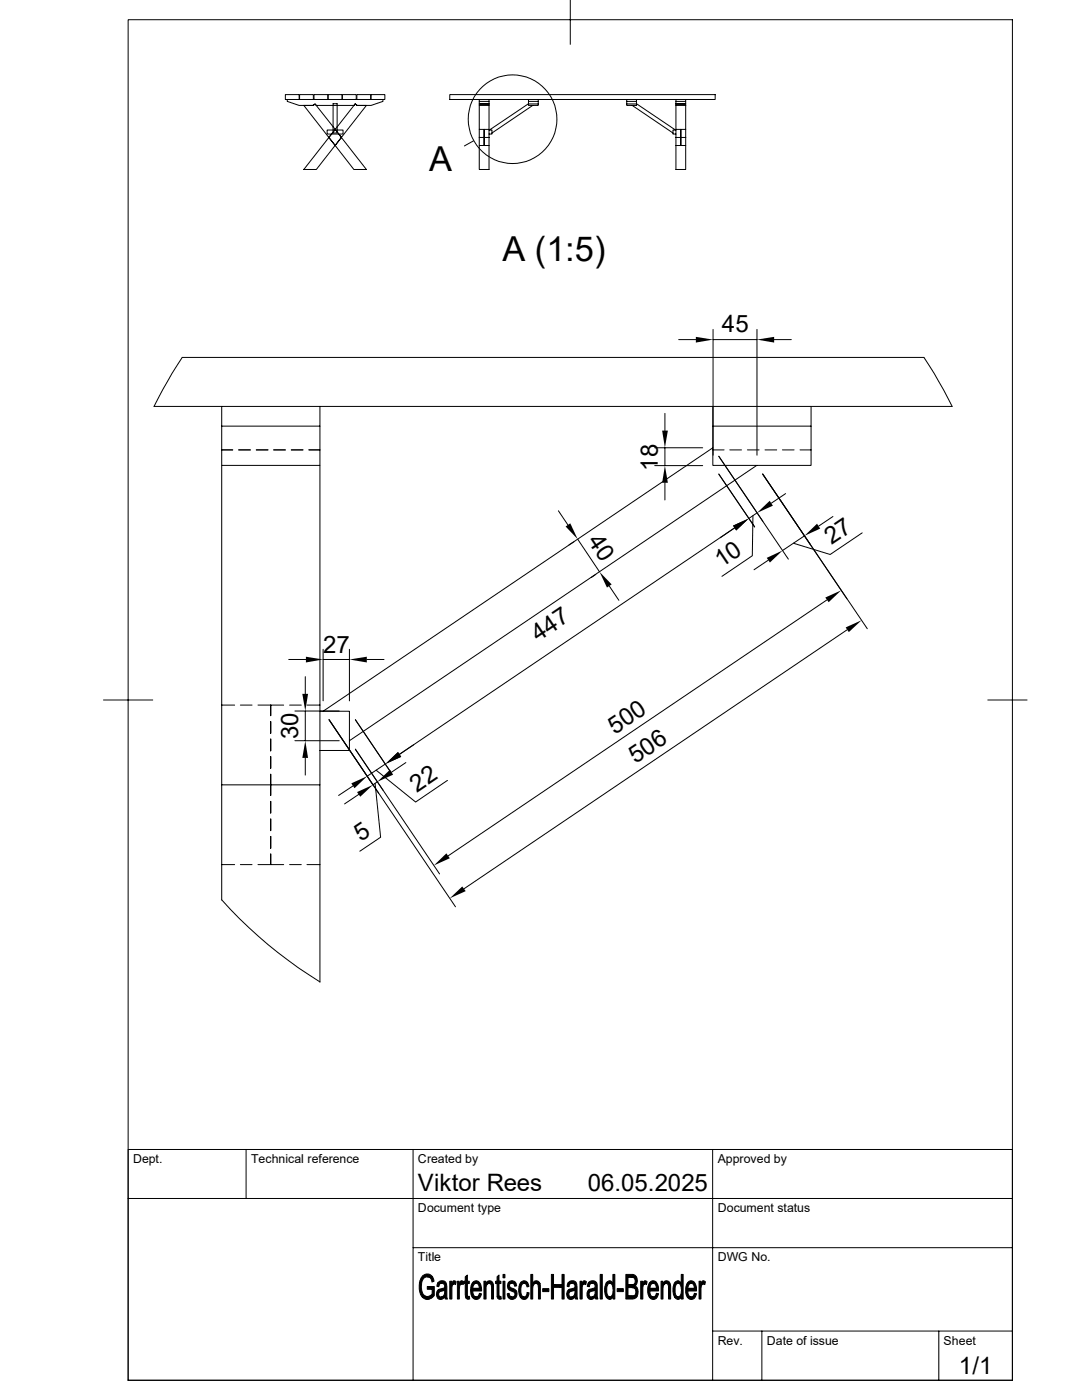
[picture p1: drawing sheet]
<svg xmlns="http://www.w3.org/2000/svg" width="216mm" height="279mm" viewBox="0 0 216 279" stroke-linecap="round" stroke-linejoin="round" font-family="sans-serif">
<g fill="none" stroke="#000" stroke-width=".2">
<path d="M25.6 3.9h176.4v271.6h-176.4zM56.9 18.9h2.8v1h-2.8zM57.3 19.9v.3l2.4 .8h2.8l.4-.3 .2 .3h7.5l.3-.3 .3 .3h2.8l2.4-.8v-.3M59.7 19.9h.1M59.8 18.9h2.7v1h-2.7zM62.5 19.9h.2M62.7 18.9h2.7v1h-2.7zM65.4 19.9h.1M65.5 18.9h2.7v1h-2.7zM68.2 19.9h.1M68.3 18.9h2.8v1h-2.8zM71.1 19.9h.1"/>
<path d="M71.2 18.9h2.8v1h-2.8zM74 19.9h.1M74 18.9h2.8v1h-2.8zM89.7 18.9h53v1h-53zM95.6 19.9v.3h2v-.3M105.5 19.9v.3h1.9v-.3M113.8 0v8.8M125.1 19.9v.3h1.9v.8h-1.9v-.8M127 19.9v.3M134.9 19.9v.3h1.9v.8M136.8 19.9v.3M65.3 26h3.2v.8h-3.2z"/>
<path d="M65.6 27.4l1.3 1.6M66.5 20.7h.8v5.8h-.8zM66.9 25.8l-4-5.1-.4 .3h-1.9l5 6.4M66.9 25.8l1.2 1.6M66.9 25.8l-1.3 1.6M68.1 27.4l5 6.4h-2.5l-3.7-4.8M68.1 27.4l-1.2 1.6M70.9 20.7l.3 .3h1.9l-10 12.8h-2.5zM94.5 28.1l-1.8 1M95.6 20.2v.8h2v-.8M95.6 25.8h1v3.2h-1M95.6 20.7h2"/>
<path d="M95.6 27.4h2M95.6 21v6.4M97.6 25.8h-1v3.2h1M97.6 21v12.8h-2v-6.4M97.6 26h.6v.8h-.6M105.5 20.2v.8h1.9v-.8M105.5 20.7h1.9M105.5 20.7l-7.8 5.3M106.3 21l-8.1 5.5M125.1 20.7h1.9M126.2 21l8.1 5.5M127 20.7l7.8 5.3"/>
<path d="M134.9 20.2v.8h1.9M134.9 25.8h.9v3.2v-3.2h1M134.9 21v12.8h1.9v-6.4M134.9 26h-.6v.8h.6M134.9 20.7h1.9M134.9 29h1.9M134.9 27.4h1.9M136.8 21v6.4M36.4 71.3h148l2 3.2 3.6 6.6h-159.3l3.6-6.6zM135.4 67.8h3.5M142.3 65.7v25.1M142.3 67.8h8.7"/>
<path d="M151 65.7v25.1M154.5 67.8h3.4M44.2 92.9v63.7h19.6v39.4M44.2 81.1v3.9h19.6v-3.9M44.2 85v7.9h19.6v-7.9M46.4 89.8h-2.2M50 89.8h-2.4M53.5 89.8h-2.4M56.9 89.8h-2.3M60.5 89.8h-2.4M63.8 92.9v63.7M63.8 89.8h-2.2"/>
<path d="M130.6 89.4h9.6M130.6 92.9h9.6M132.7 82.5v3.4M132.7 89.4v3.5M132.7 96.4v3.4M142.2 81.1v3.9h19.6v-3.9M142.2 85v7.9h19.6v-7.9M142.2 89.8h2.3M142.2 89.4l-77.7 52.5M143.4 94.6l7.2 10.6M145.6 89.8h2.4M149.1 89.8h2.4"/>
<path d="M151 92.9l-81.3 54.9M152.2 94.6l20.9 30.9M152.7 89.8h2.3M156.1 89.8h2.4M156.8 98.5l-2.9 1.9M159.6 89.8h2.2M111.4 101.9l1.9 2.9M114.5 108.1l-1 .7M115.3 107.6l4.3 6.5M118.9 114.6l-1 .7M121.6 117l1.9 2.8M143.7 107.3l2.9-1.9-66.9 45.1 2.8-1.9"/>
<path d="M149.4 103.5l1.6-1.1zM150.2 102.9l-.1 8-6 4.1M152.2 104.1l-8.8-13 13.9 20.5M153.3 111.8l-2.8 1.9M156.2 109.9l4.3-3zM165 119.7l-75.6 51.1M166.2 103.1l-2.8 1.9M172 106.3l-6.3 4.4-7.4-2.3M20.7 139.7h9.8M57.6 131.6h3.4M60.9 135v3.5M64.5 129.6v10.3"/>
<path d="M64.5 131.6h5.2M69.7 129.6v10.3M73.2 131.6h3.4M169 125.7l-76.4 51.7M197.1 139.7h7.8M44.2 156.6v23M44.2 140.7h2.6M48 140.7h2.3M51.5 140.7h2.5v2.1v-2.1h2.6M54 154.5v4.3zM54 144v2.3M54 147.5v2.4"/>
<path d="M54 151v2.3M54 159.9v2.4M57.8 140.7h2.3M58.8 147.8h8.9M58.8 141.9h8.9M60.9 141.9v5.9M60.9 151.3v3.4M61.3 140.7h2.5M63.8 141.9h5.9v7.9h-5.9M65.7 143.6l25.2 37.4M70.4 156.8l-2.8 2M70.9 143.6l7.1 10.6"/>
<path d="M70.9 149.5l16.8 24.9M71.6 158.5l-2.9 1.9M73.3 154.9l3.6-2.4zM74.4 156.6l.9-.6zM74.8 156.3l1.1 10.8-4.1 2.8M75.1 153.7l7.8 6.4 6.4-4.4M81 152.2l-2.9 1.9M44.2 179.6a88.2 88.2 0 0 0 19.6 16.4M44.2 172.6h2.6M48 172.6h2.3M51.5 172.6h2.5v-2.2v2.2h2.6M54 163.4v2.4"/>
<path d="M54 166.9v2.4M57.8 172.6h2.3M61.3 172.6h2.5M25.6 239.2h176.4M49.1 229.4v9.8M82.4 229.4v46.1M142.2 229.4v46.1M202 229.4h-176.4v46.1M82.4 249h119.6M142.2 265.6h59.8M152 265.6v9.9M187.3 265.6v9.9"/>
<circle cx="102.3" cy="23.8" r="8.8"/>
</g>
<g fill="#000" stroke="#000" stroke-width=".2">
<path d="M84.3 254.7a1.27 1.27 0 0 1 2 .1h-1a1.66 1.66 0 0 0-1.2 2 1.62 1.62 0 0 0 1.2 1.9h-1.1a3.8 3.8 0 0 1 .1-4z" fill-rule="evenodd"/>
<path d="M85.3 254.8l1.1 .1 .2 .8-.4 .2a.94 .94 0 0 0-.9-1.1z" fill-rule="evenodd"/>
<path d="M85.3 256.8h1.4v1.8l-.3 .3a1.4 1.4 0 0 1-2.2-.1l1.3-.1 .7-.5v-.9h-.9z" fill-rule="evenodd"/>
<path d="M87.3 256.1h.9a.59 .59 0 0 0-.7 .7l-.3-.1z" fill-rule="evenodd"/>
<path d="M87.3 257.5h1.4a1.28 1.28 0 0 0-1.2 .8 .51 .51 0 0 0 .5 .6h.7a.88 .88 0 0 1-1.1 .3 .88 .88 0 0 1-.5-1.1z" fill-rule="evenodd"/>
<path d="M87.5 255.9a.98 .98 0 0 1 1.1-.2 .98 .98 0 0 1 .6 1.1v2l.1 .4h-.4l-.1-.4h-.5l.4-.5v-.8l-1.2-.1 .6-.2a.54 .54 0 0 0 .7-.5 .54 .54 0 0 0-.5-.6h-1z" fill-rule="evenodd"/>
<path d="M88 258.9l.8-.1-.1 .1z" fill-rule="evenodd"/>
<path d="M89.7 255.7h.4v.5h.5l-.3 .3-.1 .4v2.3h-.5z" fill-rule="evenodd"/>
<path d="M90.4 255.7h.6l-.1 .7-.8-.2z" fill-rule="evenodd"/>
<path d="M91.3 255.7h.3v.5h.5l-.2 .2-.2 .4v2.4h-.4z" fill-rule="evenodd"/>
<path d="M91.9 255.7l.3-.1 .3 .2-.1 .6-.8-.2z" fill-rule="evenodd"/>
<path d="M92.8 254.8l.5-.3v1.2h.3v.5h-.3v2.4l.2 .1h-.6l-.1-2.5h-.2v-.5h.2z" fill-rule="evenodd"/>
<path d="M92.9 258.7h.7l.1 .5h-.6z" fill-rule="evenodd"/>
<path d="M94.2 256.1h.8l-.3 .1-.2 .3-.1 .6h1.7v.2v.3h-1.8l.2 .9 .5 .3h-.8a3 3 0 0 1 0-2.7z" fill-rule="evenodd"/>
<path d="M94.4 255.9a.99 .99 0 0 1 1.1-.1 .99 .99 0 0 1 .5 1l.1 .3h-1.7h1.3l-.3-.8-.2-.2h-1z" fill-rule="evenodd"/>
<path d="M94.2 258.8h.9l.3-.1 .3-.6 .4 .1a.98 .98 0 0 1-.7 1.1 .98 .98 0 0 1-1.2-.5z" fill-rule="evenodd"/>
<path d="M96.6 255.7h.3v.5h.4l-.3 .7v2.3h-.4z" fill-rule="evenodd"/>
<path d="M97 256.1h.6l-.7 .1z" fill-rule="evenodd"/>
<path d="M97.2 255.8a.85 .85 0 0 1 1 0 .85 .85 0 0 1 .3 1v2.4h-.4v-2.3a.63 .63 0 0 0-.5-.8h-.6z" fill-rule="evenodd"/>
<path d="M99.2 254.8l.4-.3v1.2h.3v.5h-.3v2.4l.2 .1h-.6v-2.5h-.3v-.5h.3z" fill-rule="evenodd"/>
<path d="M99.2 258.7h.7l.1 .5h-.6z" fill-rule="evenodd"/>
<path d="M100.4 255.7h.4v3.5h-.4z" fill-rule="evenodd"/>
<path d="M100.4 254.3h.4v.7h-.4z" fill-rule="evenodd"/>
<path d="M101.4 256.1h.8a.49 .49 0 0 0-.6 .5 .49 .49 0 0 0 .6 .5 1.08 1.08 0 0 1 1 1.4 1.08 1.08 0 0 1-1.7 .5l-.1-.1 .8-.1a.57 .57 0 0 0 .5-.6 .57 .57 0 0 0-.6-.5 1.05 1.05 0 0 1-.7-1.6z" fill-rule="evenodd"/>
<path d="M101.2 258.2l.4-.1 .2 .6 .4 .1-.8 .1z" fill-rule="evenodd"/>
<path d="M101.6 255.8a.96 .96 0 0 1 1.5 .8l-.4 .1a.52 .52 0 0 0-.5-.6h-.8z" fill-rule="evenodd"/>
<path d="M104 255.9a.83 .83 0 0 1 1.3 .2h-.8a1.79 1.79 0 0 0-.5 2.2l.2 .4 .4 .1-.8-.1a3.1 3.1 0 0 1 .2-2.8z" fill-rule="evenodd"/>
<path d="M103.8 258.8h.9l.3-.2 .2-.7 .4 .1a1.07 1.07 0 0 1-1.4 1.2z" fill-rule="evenodd"/>
<path d="M104.6 256.1h.7l.2 .7h-.3l-.2-.5z" fill-rule="evenodd"/>
<path d="M105.9 254.3h.4v1.8h1.4h-.8l-.4 .2-.2 .7v2.2h-.4z" fill-rule="evenodd"/>
<path d="M106.6 255.7h.7l.4 .4h-1.4z" fill-rule="evenodd"/>
<path d="M106.9 256.1h.8l.1 3.1h-.4v-2.7l-.2-.3z" fill-rule="evenodd"/>
<path d="M108.3 257.2h1.2v.6h-1.2z" fill-rule="evenodd"/>
<path d="M110 254.3h.4v2.1l1.7 .5h-1.7v2.3h-.4z" fill-rule="evenodd"/>
<path d="M112.1 254.3h.5v4.9h-.5v-2.3l-1.7-.5h1.7z" fill-rule="evenodd"/>
<path d="M113.3 256.1h.9a.59 .59 0 0 0-.7 .7l-.3-.1z" fill-rule="evenodd"/>
<path d="M113.3 257.5h1.4a1.28 1.28 0 0 0-1.2 .8 .51 .51 0 0 0 .5 .6h.7a.9 .9 0 0 1-1.2 .3 .9 .9 0 0 1-.4-1.1z" fill-rule="evenodd"/>
<path d="M113.5 255.9a.98 .98 0 0 1 1.1-.2 .98 .98 0 0 1 .5 1.1v2l.2 .4h-.4l-.1-.4h-.5l.4-.5v-.8l-1.2-.1 .6-.2a.54 .54 0 0 0 .7-.5 .54 .54 0 0 0-.5-.6h-1z" fill-rule="evenodd"/>
<path d="M114 258.9l.8-.1-.1 .1z" fill-rule="evenodd"/>
<path d="M115.7 255.7h.4v.5h.5l-.3 .3-.1 .4v2.3h-.5z" fill-rule="evenodd"/>
<path d="M116.4 255.7h.6l-.1 .7-.8-.2z" fill-rule="evenodd"/>
<path d="M117.4 256.1h.7a.53 .53 0 0 0-.5 .7l-.4-.1z" fill-rule="evenodd"/>
<path d="M117.4 257.5h1.3a1.17 1.17 0 0 0-1.1 .8l.2 .5 .9 .1a.9 .9 0 0 1-1.2 .3 .9 .9 0 0 1-.4-1.2z" fill-rule="evenodd"/>
<path d="M117.5 255.9a1.01 1.01 0 0 1 1.3-.2 1.01 1.01 0 0 1 .4 1.3l.1 2.2h-.4l-.1-.4h-.5l.4-.5v-.8l-1.2-.1 .7-.2a.53 .53 0 0 0 .6-.5 .53 .53 0 0 0-.6-.6h-.8z" fill-rule="evenodd"/>
<path d="M118 258.9l.8-.1-.1 .1z" fill-rule="evenodd"/>
<path d="M119.8 254.3h.4v4.9h-.4z" fill-rule="evenodd"/>
<path d="M121.1 255.9a.71 .71 0 0 1 1.2 .2h-.6a1.34 1.34 0 0 0-.6 1.7l.1 .5a.57 .57 0 0 0 .5 .5l-.8-.1a3.3 3.3 0 0 1 .2-2.8z" fill-rule="evenodd"/>
<path d="M120.9 258.8h1.4a.73 .73 0 0 1-.6 .5 .73 .73 0 0 1-.8-.5z" fill-rule="evenodd"/>
<path d="M122.3 254.3h.4v4.9h-.4v-.4h-.4a1.99 1.99 0 0 0-.1-2.7h-.1h.6z" fill-rule="evenodd"/>
<path d="M123.1 257.2h1.3v.6h-1.3z" fill-rule="evenodd"/>
<path d="M124.9 254.3l1.6 .1 .5 .5h-1.7v1.5l1.6 .1-.2 .1 .4 .4h-1.8v1.7h1.8l-.4 .5h-1.8z" fill-rule="evenodd"/>
<path d="M125.9 254.9h1.1l.2 .5-.1 .6-.2 .5-1.6-.1h.7a.74 .74 0 0 0 .7-.8 .74 .74 0 0 0-.8-.7z" fill-rule="evenodd"/>
<path d="M126.1 257h1l.2 .8-.2 .9h-1.8h.8a.85 .85 0 0 0 .8-.9 .85 .85 0 0 0-.8-.8z" fill-rule="evenodd"/>
<path d="M127.8 255.7h.4v.5h.5l-.3 .3-.1 .4v2.3h-.5z" fill-rule="evenodd"/>
<path d="M128.4 255.8l.1-.1a.39 .39 0 0 1 .6 .1l-.1 .6-.8-.2z" fill-rule="evenodd"/>
<path d="M129.5 256.1h.8l-.4 .3-.2 .7h1.7v.5h-1.7l.1 .9 .5 .3h-.8a3.2 3.2 0 0 1 0-2.7z" fill-rule="evenodd"/>
<path d="M129.8 255.9a.95 .95 0 0 1 1-.2 .95 .95 0 0 1 .5 .9l.1 .5h-1.7h1.3l-.3-.8-.2-.2h-1z" fill-rule="evenodd"/>
<path d="M129.5 258.8h1l.3-.2 .2-.5 .4 .1a1.01 1.01 0 0 1-.6 1 1.01 1.01 0 0 1-1.1-.2z" fill-rule="evenodd"/>
<path d="M131.9 255.7h.3v.5h.5l-.3 .3-.1 .5v2.2h-.4z" fill-rule="evenodd"/>
<path d="M132.3 256.1h.6l-.7 .1z" fill-rule="evenodd"/>
<path d="M132.6 255.7a.9 .9 0 0 1 1 .2 .9 .9 0 0 1 .2 .9v2.4h-.4v-2.5l-.2-.5-.9-.1z" fill-rule="evenodd"/>
<path d="M134.7 255.9a.7 .7 0 0 1 .7-.3 .7 .7 0 0 1 .5 .5h-.6a1.34 1.34 0 0 0-.6 1.7l.1 .5a.57 .57 0 0 0 .5 .5l-.8-.1a3.3 3.3 0 0 1 .2-2.8z" fill-rule="evenodd"/>
<path d="M134.6 258.8h1.3a.7 .7 0 0 1-.6 .5 .7 .7 0 0 1-.7-.5z" fill-rule="evenodd"/>
<path d="M135.9 254.3h.4v4.9h-.4v-.4h-.4a1.99 1.99 0 0 0-.1-2.7h-.1h.6z" fill-rule="evenodd"/>
<path d="M137.1 256.1h.8l-.4 .3-.3 .7h1.8v.5h-1.8l.2 .9 .5 .3h-.8a3.2 3.2 0 0 1 0-2.7z" fill-rule="evenodd"/>
<path d="M137.3 255.9a.95 .95 0 0 1 1.1-.2 .95 .95 0 0 1 .5 .9l.1 .5h-1.8h1.4l-.3-.8-.3-.2h-.9z" fill-rule="evenodd"/>
<path d="M137.1 258.8h.9l.4-.2 .2-.5 .4 .1a1.01 1.01 0 0 1-.6 1 1.01 1.01 0 0 1-1.1-.2z" fill-rule="evenodd"/>
<path d="M139.5 255.7h.3v.5h.5l-.3 .3-.1 .5v2.2h-.4z" fill-rule="evenodd"/>
<path d="M140 255.8l.1-.1a.43 .43 0 0 1 .7 .1l-.2 .6-.8-.2z" fill-rule="evenodd"/>
</g>
<g fill="#000">
<path d="M138.9 67.2l3.4 .6-3.4 .6zM151 67.8l3.5-.6v1.2zM132.1 85.9h1.2l-.6 3.5zM132.7 92.9l.6 3.5h-1.2zM151 102.4l2.6-2.5 .6 1zM112.9 105.1l.9-.7 1.5 3.2zM119.6 114.1l2.4 2.5-.9 .7zM146.3 104.9l3.1-1.4-2.5 2.4zM153 111.3l3.2-1.4-2.6 2.4zM160.5 106.9l2.5-2.4 .7 1zM164.7 119.3l3.2-1.5-2.5 2.4zM60.3 138.5h1.2l-.6 3.4z"/>
<path d="M61 131.1l3.5 .5-3.5 .6zM69.7 131.6l3.5-.5v1.1zM168.7 125.2l3.2-1.4-2.5 2.4zM60.9 147.8l.6 3.5h-1.2zM70.1 156.3l3.2-1.4-2.6 2.4zM71.2 158.1l3.2-1.5-2.5 2.4zM75.3 156l2.5-2.4 .6 1zM76.9 152.5l2.5-2.4 .7 .9zM86.6 172.7l2.5-2.4 .6 1zM89.7 179.3l2.5-2.4 .7 .9z"/>
</g>
<g font-size="6.9">
<text x="85.6" y="34.2">A</text>
<text x="100.2" y="52">A (1:5)</text>
</g>
<g font-size="4.8">
<text x="144.1" y="66.3">45</text>
<text x="131.3" y="93.9" transform="rotate(-90 131.3 93.9)">18</text>
<text x="117.2" y="107.9" transform="rotate(56 117.2 107.9)">40</text>
<text x="143.9" y="113.4" transform="rotate(-34 143.9 113.4)">10</text>
<text x="165.9" y="108.8" transform="rotate(-34 165.9 108.8)">27</text>
<text x="64.5" y="130.3">27</text>
<text x="107.4" y="128.2" transform="rotate(-34 107.4 128.2)">447</text>
<text x="59.5" y="147.5" transform="rotate(-90 59.5 147.5)">30</text>
<text x="122.7" y="146.6" transform="rotate(-34 122.7 146.6)">500</text>
<text x="126.8" y="152.5" transform="rotate(-34 126.8 152.5)">506</text>
<text x="83.2" y="158.2" transform="rotate(-34 83.2 158.2)">22</text>
<text x="72" y="168.1" transform="rotate(-34 72 168.1)">5</text>
<text x="83.4" y="237.7">Viktor Rees</text>
<text x="117.3" y="237.7">06.05.2025</text>
<text x="191.3" y="274.2">1/1</text>
</g>
<g font-size="2.5">
<text x="26.5" y="232.1">Dept.</text>
<text x="50.1" y="232.1">Technical reference</text>
<text x="83.4" y="232.1">Created by</text>
<text x="143.2" y="232.1">Approved by</text>
<text x="83.4" y="241.9">Document type</text>
<text x="143.2" y="241.9">Document status</text>
<text x="83.4" y="251.8">Title</text>
<text x="143.2" y="251.8">DWG No.</text>
<text x="143.2" y="268.4">Rev.</text>
<text x="153" y="268.4">Date of issue</text>
<text x="188.3" y="268.4">Sheet</text>
</g>
</svg>
